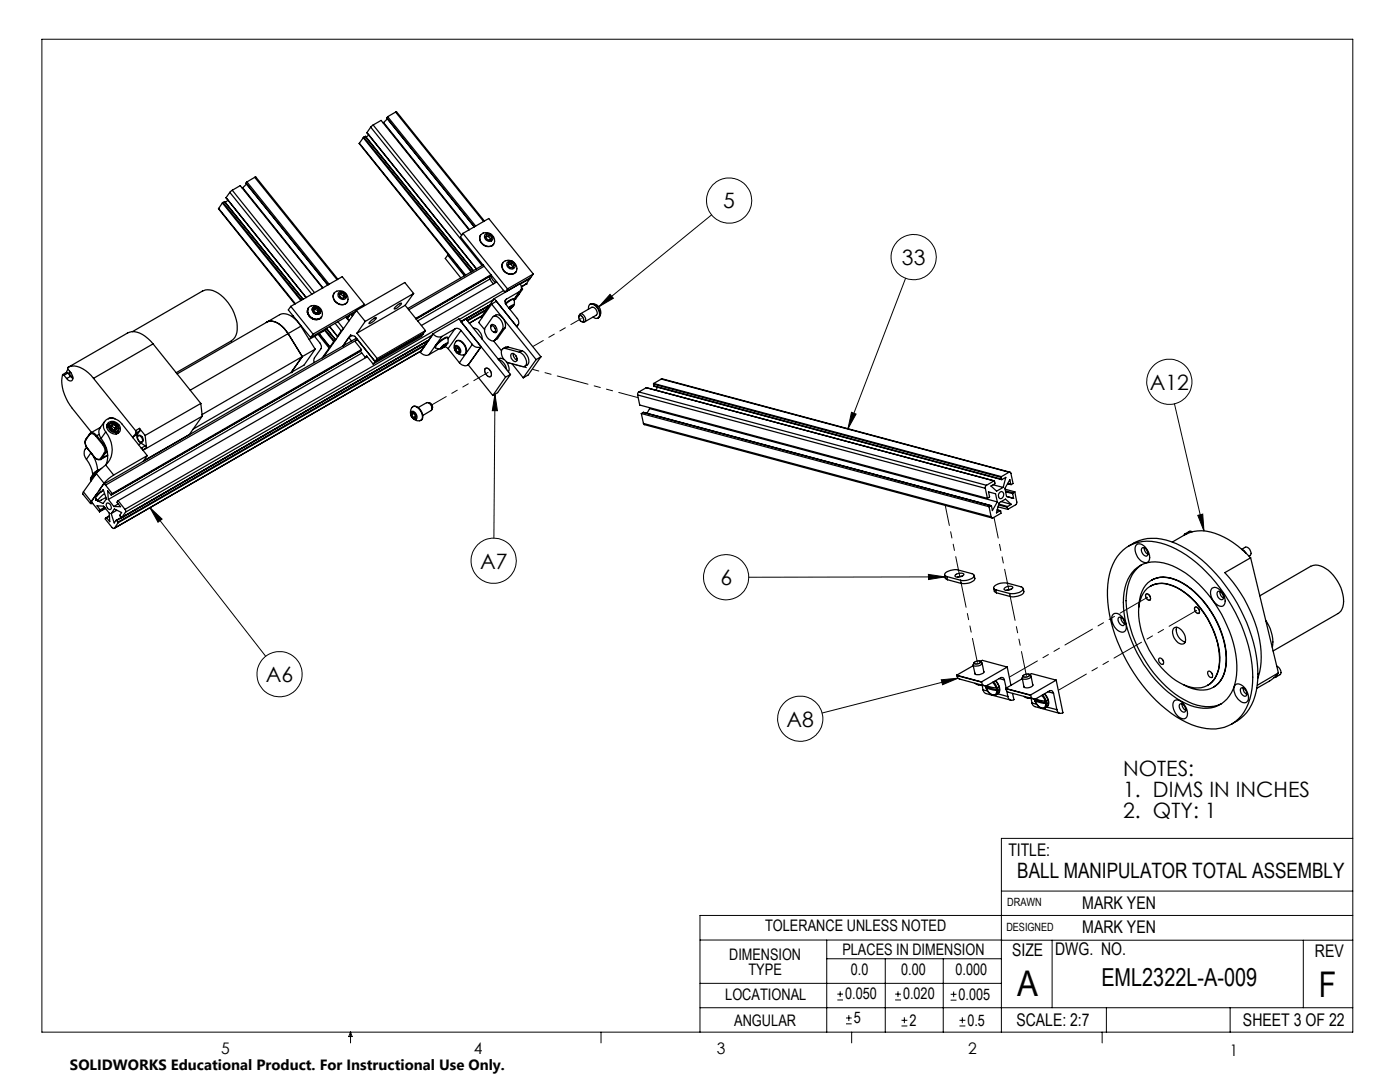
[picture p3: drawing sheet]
<svg xmlns="http://www.w3.org/2000/svg" width="279mm" height="216mm" viewBox="0 0 279 216" stroke-linecap="round" stroke-linejoin="round" font-family="sans-serif">
<g fill="none" stroke="#000" stroke-width=".2">
<path d="M8.4 7.8h261.6v198.2h-261.6zM121.7 58.7l.7 .8-2.9 1.7zM142 42.9l-22.5 18.3M180.7 55.5l-11.5 30M98.8 78.7l.5 3.3h-1.1zM98.8 78.7l-.2 28.7M169.9 82.3l1 .3-1.7 2.9zM234.4 80.6l5.9 25.3M29.9 101.3l2.4 2.3-.8 .6zM29.9 101.3l23.1 29.7M185.3 114.6l3.3 .5-3.3 .5zM188.6 115.1l-39.2 .1"/>
<path d="M239 102.8l1-.2 .3 3.3zM187.9 135.6l3.3-.3-3.1 1.3zM191.2 135.3l-27.1 7M199.8 177.8h70.2M270 167.3h-70.2v38.7M139.7 187.6h60.2M139.7 196.2h60.1M165 187.6v18.4M165 191.3h34.8M167.1 199.5h1.1M167.1 198.4h1.1M167.7 197.8v1.1"/>
<path d="M176.7 191.3v14.7M178.6 199.5h1.2M178.6 198.4h1.2M179.2 197.8v1.1M188.2 191.3v14.7M189.7 199.6h1.2M189.7 198.4h1.2M190.3 197.8v1.2M199.8 187.6h70.2M210 187.6v13.5M260.1 187.6v13.5M270 182.7h-130.3v23.3"/>
<path d="M70 206v2.1M70 206l.3 .8h-.7zM119.9 206v2.1M139.7 201.1h130.3M168.8 204.3h1.2M168.8 203.1h1.2M169.4 202.6v1.1M170 206v2.1M179.9 204.7h1.2M179.9 203.6h1.2M180.5 203v1.2M191.5 204.7h1.2"/>
<path d="M191.5 203.6h1.2M192.1 203v1.2M220 206v2.1M220.8 201.1v4.9M245.5 201.1v4.9"/>
<circle cx="145.5" cy="40" r="4.5"/>
<circle cx="182.3" cy="51.3" r="4.5"/>
<circle cx="233.4" cy="76.2" r="4.5"/>
<circle cx="98.5" cy="111.9" r="4.5"/>
<circle cx="144.9" cy="115.2" r="4.5"/>
<circle cx="55.8" cy="134.5" r="4.5"/>
<circle cx="159.7" cy="143.4" r="4.5"/>
</g>
<path d="M98.8 78.7l.5 3.3h-1.1zM121.7 58.7l.7 .8-2.9 1.7zM169.9 82.3l1 .3-1.7 2.9zM185.3 114.6l3.3 .5-3.3 .5zM239 102.8l1-.2 .3 3.3zM187.9 135.6l3.3-.3-3.1 1.3zM29.9 101.3l2.4 2.3-.8 .6z" fill="#000"/>
<g fill="none" stroke="#000" stroke-width=".25">
<path d="M45.1 39.4v.1M45.1 39.5l16 19.9M45.5 40l-.5 .4M45.9 38.4l-.8 1M45.9 38.4l16.3 20.3M46.4 38l-.5 .4M46.4 38l1.5-1 16.5 20.5M46.4 38l16.4 20.4M48.4 37.5l16.1 19.9M48.4 37.5h-.1M49.1 36.6h.1M49.1 36.6l16.3 20.3"/>
<path d="M49.1 36.5l16.3 20.4M49.2 36.7l-.8 .8M49.3 36.3l16.4 20.4M49.3 36.3l-.2 .2M50.8 35.4l.2-.1 16.4 20.4M50.8 35.4l-1.5 .9M50.8 35.4l16.5 20.4M71.7 28.6l21.1 26.4M71.7 28.6l21.2 26.3M72.5 27.5l-.8 1.1M72.5 27.5l21.5 26.8M72.6 27.4l-.1 .1"/>
<path d="M72.6 27.4l21.6 26.8M72.9 27.2l21.6 26.8M72.9 27.2l-.3 .2M72.9 27.2l21.5 26.8M73.2 26.5l21.9 27.2zM73.6 27l-.5 .4M74 25.4l-.8 1.1M74 25.4l22.2 27.6M74.5 24.9l-.5 .5M74.5 24.9l1.6-.9 17.5 21.9M74.5 24.9l17.6 22.1M76.6 24.4l17.1 21.4"/>
<path d="M76.6 24.4l-.2 .1M77.2 23.5v.1M77.2 23.5l17.5 21.8M77.3 23.7l-.7 .7M77.4 23.3l17.5 21.8M77.4 23.3l-.2 .2M79 22.4l.1-.1 17.6 21.8M79 22.4l-1.6 .9M79 22.4l17.5 21.8M43.6 41.6l15.2 19.1M43.6 41.6l15.3 19M44.4 40.5l-.8 1.1"/>
<path d="M44.4 40.5l15.6 19.5M44.5 40.4l-.1 .1M44.5 40.4l15.7 19.5M44.8 40.3l15.7 19.4M44.8 40.3l-.3 .1M66.7 58.5a1.62 1.62 0 0 0 .5 2 1.62 1.62 0 0 0 2.1-.2M66.7 58.4a1.62 1.62 0 0 1 2.1 0 1.62 1.62 0 0 1 .4 2 1.64 1.64 0 0 1-2-.1 1.64 1.64 0 0 1-.5-1.9zM67.6 58.3a.88 .88 0 0 1 1.3 .2 .88 .88 0 0 1-.2 1.2 .93 .93 0 0 1-1-.3 .93 .93 0 0 1-.1-1.1zM67.9 58.7l-.2 .1M67.9 58.7l.6 .3M68.2 58.4l-.5 .3 .1 .5 .6 .3 .5-.2-.1-.6M68.2 58.4l.6 .3"/>
<path d="M68.2 58.4l-.3 .3M68.5 59l.1 .4M68.8 58.7l-.3 .3M82.5 58.6l-9.6 5.5M82.5 58.6l-1.6 2.3M82.5 58.6l-1.7-2.2-9.7 5.5M89.4 50.9l3.3 4.1M89.4 50.9l-.5 .7 3.1 3.9M89.5 50.8l-.1 .1M92.4 46.6l-.5 .7 8.9 11M92.4 46.6l8.9 11M92.4 46.6l5.1-3 8.9 11.1"/>
<path d="M95.9 46.9a1.62 1.62 0 0 0 .6 2 1.62 1.62 0 0 0 2-.2M96 46.8a1.6 1.6 0 0 1 2.1 0 1.6 1.6 0 0 1 .4 2 1.63 1.63 0 0 1-2.1 0 1.63 1.63 0 0 1-.4-2zM96.4 52.8l-.2 .2M96.4 52.9l-15 8.7M96.6 53.1l-15 8.7M96.8 46.8a.9 .9 0 0 1 1.2 0 .9 .9 0 0 1 .1 1.3 .97 .97 0 0 1-1.1-.2 .97 .97 0 0 1-.2-1.1zM97 47.2h.5M97.5 47.2l.4 .5M97.7 46.9h-.6l-.2 .4 .4 .6h.6l.2-.5M97.7 46.9l.4 .5M97.7 46.9l-.2 .3M97.8 55.1v.1a1.68 1.68 0 0 0 .7 1.4"/>
<path d="M97.8 55.7l-14.4 8.3M97.9 47.7l-.1 .2M98 55l.4 .9 .5 .5M98 54.8l-15 8.7M98.1 54.9l-15.1 8.7M98.1 47.4l-.2 .3M98.5 59.8l-6.8 3.9M98.6 59.6l4.5 5.5a.93 .93 0 0 0 .1-1.6l-2.2-2.8a.72 .72 0 0 1 .1-1M98.6 59.6l-2.5 3.6 .1 .2M99.1 56.3l-15 8.6M100.4 52.4a1.61 1.61 0 0 0 .5 2 1.61 1.61 0 0 0 2.1-.2M100.4 52.3a1.62 1.62 0 0 1 2.1 0 1.62 1.62 0 0 1 .4 2 1.64 1.64 0 0 1-2 0 1.64 1.64 0 0 1-.5-2z"/>
<path d="M100.5 58l-75.6 43.6M101.1 59.7l-.3 .4M101.2 52.4a.89 .89 0 0 1 1.2 0 .89 .89 0 0 1 .1 1.2 .96 .96 0 0 1-1-.2 .96 .96 0 0 1-.3-1zM101.3 57.6l-.5 .7M101.4 52.7h.6M102 52.7l.3 .5M102.2 52.4h-.6l-.2 .5 .4 .5h.6l.2-.5M102.2 52.4l.4 .5M102.2 52.4l-.2 .3M102.3 53.2v.2M102.6 52.9l-.3 .3M103.3 58.9l.1 .1"/>
<path d="M103.4 59l-.5 .7-.3 .2M103.4 59l-.4 .2M103.5 58.8l-.3 .2M103.5 58.8l-.3 .1M103.7 58.2l-1.1 1.6-.1-.1a2.86 2.86 0 0 0-1.6 .9M103.7 58.2a1.02 1.02 0 0 0 .1-1.6l-5.2 3M103.7 58.2l-2.6 1.5M103.9 57.9l-1.3 1.9M104.1 57.4l.1 .2M104.2 57.6l.1 .1M104.2 57.6l-.1 .1M104.3 57.7l-.8 1.1"/>
<path d="M104.3 57.7l-.3 .2M105 56.7h.1M105 56.7l-.9 .5M105.8 55.6l-.8 1.1M105.8 55.6l-2 1.1M105.8 55.4v.2M106.4 54.7l-5.1 2.9M106.4 54.7l-.5 .7-5.1 2.9M12.5 74.8a8.3 8.3 0 0 0 1.9 6.7l3.9 4.8M12.5 74.8l.3 .1M12.8 74.9l.5 .6M13.3 74.3l.2 .1"/>
<path d="M13.3 74.3l-.8 .5M13.5 73.6l-.2 .7M13.5 74.4l.6 .7M13.5 74.4l-.7 .5M13.9 74v.7l.6 .5M14.1 75.1l.4 .4M14.1 75.1l-.8 .4M18.7 75.5a5.3 5.3 0 0 0-4.3-2.4l-.9 .2 .1 .4 .7 1a.76 .76 0 0 1 .3 .7 .76 .76 0 0 1-.6 .6l-.7-.5M18.7 75.5l8.4 10.4M26.4 66.2l14-8.1a3.4 3.4 0 0 1 3.7 .8 8.6 8.6 0 0 1 3.2 7.5 2.56 2.56 0 0 1-1.1 1.6l-11 6.4M30.6 68.6a5.5 5.5 0 0 0-4.3-2.4l-.9 .3-11.8 6.8M30.6 68.6l-11.9 6.9"/>
<path d="M30.6 68.6l9.5 11.9M53.1 64.3a2.58 2.58 0 0 1 3.2 .8l1.2 1.5M53.3 64.3a2.99 2.99 0 0 1 3.4 1.2l.8 1.1M53.3 64.3l2.5-1.5a3 3 0 0 1 3.5 1.2l.7 1.1M53.3 64.3l-18 10.3M57.5 66.6l2.8 4.6M57.5 66.6l-19.5 11.3M58 61.1l4.5 5.6M58 61.1l-.5 .7 4.5 5.5M58.1 74.3h.1M58.1 74.3l-19.5 11.3M58.5 63l-.3 .1"/>
<path d="M60 65.1l-2.5 1.5M60 65.1l2.9 4.6M60.3 71.2l-20 11.5M60.3 71.2l-2.2 3.1M61.5 61.5a1.61 1.61 0 0 0 .6 1.9 1.61 1.61 0 0 0 2-.1M61.5 61.5h.1a1.64 1.64 0 0 0 .5 1.9 1.64 1.64 0 0 0 2.1-.1h-.1M61.6 61.3a1.62 1.62 0 0 1 2.1 0 1.62 1.62 0 0 1 .4 2.1 1.64 1.64 0 0 1-2-.1 1.64 1.64 0 0 1-.5-2zM62.4 61.4a.89 .89 0 0 1 1.2 0 .89 .89 0 0 1 .1 1.2 .95 .95 0 0 1-1.1-.1 .95 .95 0 0 1-.2-1.1zM62.5 66.7l-.5 .6M62.5 61.3a.92 .92 0 0 1 1.2 .1 .92 .92 0 0 1 .1 1.1 .92 .92 0 0 1-1.1 0 .92 .92 0 0 1-.2-1.2zM62.6 61.6l.1 .6M62.7 62.2l.6 .3"/>
<path d="M62.8 67.1l1 1.3a1.06 1.06 0 0 1 .3 1.2l-1.4 1.9v.9M62.8 61.7l-.2 .1M62.8 61.7l.6 .3M62.9 69.7l-2.6 1.5M62.9 69.7l-2.2 3.1-2.6 1.5M63 61.4l.6 .3M63 61.4l-.4 .2M63 61.4l-.2 .3M63.4 62l.1 .4M63.5 66.7l2.2 2.8M63.6 61.7l.1 .5M63.6 61.7l-.2 .3"/>
<path d="M63.6 66.6l2.2 2.7M63.7 66.6l2.2 2.6M63.7 62.2l-.4 .3M64.8 65.9l1.8 2.3M64.9 65.8l1.8 2.3M64.9 65.7l-.3 .4-2.9 1.6M65.1 65.5l1.9 2.3M65.2 65.5l1.8 2.3M65.7 69.5l-1.4 1.9M65.8 65.2l1.5 1.9M65.9 69.2l-.2 .3M66.6 68.2l-.7 1"/>
<path d="M66.7 68.1l-.1 .1M66.9 67.9l-.2 .2M66.9 64.5l1.2 1.5M67.5 64.2l1 1.4M67.6 67l-.3 .1M68.1 66l-.8 1.1M68.5 65.7l-.4 .3M69 63.3l.6 .7M69.4 63.5l.3 .5M69.6 67.3l-1.2 1.7 1.6-2.1 .8 .2 4.1 5M69.6 67.3l.6 .8M69.8 62.9l-.5 .7"/>
<path d="M69.8 62.8l-.3 .5-.4 .1M70.1 62.7l.2 .3M70.1 62.7l.3 .3M70.3 67l-.7 .3M70.3 62.5l.3 .3M70.9 62.2l-8.9 5.1M71 67.9l-49.9 28.9M71.1 67.5l-50.4 29.1M71.1 61.9l-6.5 9.4M71.1 61.9l1.8 2.2M71.2 66.5l4.1 5M71.2 67.6l-.3 .6 1.2 1.5"/>
<path d="M72 70l-49.8 28.7M72.1 69.7l-.2 .4 1 1.2M72.1 69.7l-49.7 28.8M72.2 70.4l-50.6 29.3M72.7 60.7l-10.2 6M72.7 60.7l-.3 .5M72.7 60.7l-4.4-5.5-10.3 5.9M72.9 64.1l-1.7 2.4M72.9 71.3l.3-.3 1.3 1.6M73.3 71.2l-.4 .1M73.3 71.2l-49.7 28.7M74 64l.7-.5 .4-.1a2.07 2.07 0 0 1-1.5 1.1z"/>
<path d="M74.9 72.1l-.4 .5M75.3 71.5l-.4 .6M78.8 61.3l.7-.6 .6-.2a1.82 1.82 0 0 1-1.4 1.1zM80.9 60.9l-9.7 5.6M80.9 60.9l4 5.1M83.9 70.3a1.5 1.5 0 0 0 1.7 .5M84 70l-61.2 35.4M84.5 66.6l-9.6 5.5M84.5 66.6l-.4 .5-9.6 5.5M84.8 69l-61.2 35.3M84.9 66l-9.6 5.5M84.9 66l-.4 .6"/>
<path d="M85 68.7l-61.5 35.5M85.5 67.9l-62.2 36M86.3 66.9l-61.3 35.3M86.4 66.6h.1M86.4 66.6l5.2-3 4.4 5.6M86.4 66.6l-2.5 3.7M86.5 66.6a1.45 1.45 0 0 0 1.7 .5M86.5 66.6l-2.6 3.7M87.6 69.6l-2 1.2M88.1 69.2l.5-.4 .7-.4a1.87 1.87 0 0 1-1.4 1.1zM88.2 67.1l-2.6 3.7M88.5 69l.2 .2"/>
<path d="M88.7 69.2l.7 .4M89 68.7l.1 .1M89.1 68.8v-.2l-.5 .3-.4 .4v.1l.5-.2M89.1 68.8l-.4 .4M89.4 67.4l-.1 1.1M89.4 67.4a3.7 3.7 0 0 0-2.5 2l.5 .2h.6M89.4 67.4l-.1-.1a3.7 3.7 0 0 0-2.5 2l.1 .1M89.4 69.6l2.3 2.8M90.8 69a.97 .97 0 0 1 1 .5 .97 .97 0 0 1-.1 1.1 1.16 1.16 0 0 1-.9-1.6zM90.8 65.6a.97 .97 0 0 1 1.2 .3M90.8 65.6l-2.6 1.5M90.8 65.6l-1.4 2"/>
<path d="M90.9 69.7v-.5h.4l.4 .5v.6l-.4-.1M90.9 69.7l.4 .5M91 68.1a1.25 1.25 0 0 1 1.7 .9l.2 .4a.92 .92 0 0 1 .1 1 .92 .92 0 0 1-1 .4 1.71 1.71 0 0 1-1-2.7zM91.1 68h.1a1.88 1.88 0 0 1 1.9 2.4l-.4 .4M91.3 69.5l.4 .5M91.3 69.5l-.4 .2M91.4 69.3l-.1 .2M91.7 72.4a1.5 1.5 0 0 0 1.7 .4M91.7 70l-.4 .2M92 65.9l2.3 2.8M92 65.9l-2.6 3.7M93.4 72.8l5 6.1"/>
<path d="M94.3 68.7a1.38 1.38 0 0 0 1.7 .5M94.3 68.7l-2.6 3.7M94.5 65.5a2.17 2.17 0 0 1 1.7 2.2M96 69.2l-2.6 3.6M96.2 63l-2.5 1.5 2.5-1.5M96.8 73.6a1.02 1.02 0 0 1 1.1 .3 1.02 1.02 0 0 1 .1 1.1 .41 .41 0 0 1-.7 .1l-.5-.8zM97 61.9l-3.7 2.1M97.2 61.7l-4 2.2M97.7 60.9l-5.7 3.3M97.8 74l.1 .1M97.9 65.3l.1-.4a.65 .65 0 0 1 .6-.1 .65 .65 0 0 1 .5 .6l.1 .3a.53 .53 0 0 1-.3 .7l-.4-.1M98 65.1a.73 .73 0 0 1 .8 .4 .73 .73 0 0 1-.1 .8l-.4-.2-.3-.4z"/>
<path d="M98.1 60.7l1-.6 8.8 11.1M98.1 60.7l8.9 11.1M98.1 60.7l-2.6 3.6 1.2 1.5M98.2 64.7l-.3 .5M98.5 63.1a1.3 1.3 0 0 1 2.1 .7l.3 .8-.1 .9M98.5 68l1.6 2M98.6 66.3h.5M99.3 67.5l-.7 .4M99.3 67.5l-.5 .3M99.5 71.8a2.2 2.2 0 0 1 1.6 2M99.8 71.5a2.06 2.06 0 0 1 1.7 2.7M99.8 71.5l-.4 .1"/>
<path d="M99.8 71.5l-.3 .2M100.3 65.8a2.07 2.07 0 0 0-1.6-2.7l-.4 .2-1.4 2a2.12 2.12 0 0 0 1.5 2.8l.4-.3M100.3 65.8l-1.5 2M100.8 65.5l-.5 .3M100.8 65.5l-1.5 2M100.9 69.5a.76 .76 0 0 0-.8 .3 .76 .76 0 0 0 0 .9l.5 1M100.9 69.5l2.7 .8M100.9 75.2l-2.5 3.7M100.9 60.6l1.3-.8a.45 .45 0 0 1 .5 .2 .45 .45 0 0 1 0 .5l-.1 .4M101.4 69.3h-.5l-.5 .3M101.4 69.3l-.5 .2M101.4 69.3l2.7 .7"/>
<path d="M101.5 61.4l1.1-.6-.3 .4-.6 .5M101.7 61.3l.2 .2M101.9 61.5l-.2 .1M101.9 74.7l-1 .5M101.9 74.7l-8.9-11.1-1 .6 8.9 11M101.9 74.7l-2.6 3.7-.9 .5M102.1 70.6a1.02 1.02 0 0 1 .9 1.5 1.05 1.05 0 0 1-.9-1.5zM102.2 61l.1 .1M102.2 72.6l2.2 2.8M102.3 61.1l-.4 .4M102.3 61.1v-.1l-.7 .5M102.4 70.5l.1 .7 .7 .7"/>
<path d="M102.9 71l.2 .2M103.4 64.8l-.2 .4M103.6 70.3a2.2 2.2 0 0 1 1.3 2.6l-.4 .3-.3-.1-3.1-.9M104.1 70a2.2 2.2 0 0 1 1.3 2.6l-.7 .5M104.1 70l-.5 .3M107 71.8l-2.6 3.6M107.9 71.2l-.9 .6M107.9 71.2l-2.5 3.6-1 .6M115.5 63.1l.3-.4a1.05 1.05 0 0 1 .9 1.5h-.5M115.6 63a.74 .74 0 0 1 .7 .4 .74 .74 0 0 1-.1 .8 .85 .85 0 0 1-.6-1.2zM115.8 62.7l2.3-1.4a1.04 1.04 0 0 1 .9 1.6l-2.3 1.3M117.4 61.7a.78 .78 0 0 1 .4-1 .78 .78 0 0 1 1.1 .3 1.78 1.78 0 0 1 .4 2.5 .82 .82 0 0 1-.9-.2"/>
<path d="M117.8 60.7a1.45 1.45 0 0 1 1.8 1.3 1.01 1.01 0 0 1-.3 1.5M118.1 60.6a1.69 1.69 0 0 1 1.6 .9 1.69 1.69 0 0 1-.1 1.8M127.2 78.8l69.4 18.6M127.2 78.8l.5 2 69.4 18.6M127.5 78.2l-.2 .3-.1 .3M127.5 78.2l69.4 18.6M129 77.4h.1M129 77.4l69.4 18.6M129 77.4l-1.5 .8M130.4 76.7l69.4 18.5M130.4 76.7l.1 .3M130.5 76.5l-.1 .2"/>
<path d="M130.5 76.5l69.3 18.6M130.5 77l69.4 18.7M130.5 77l69.4 18.6M131.2 77.3l-.2 .6M132 75.6l69.6 18.6M132 75.6l69.4 18.6M132 75.6l-1.5 .9M16.7 98.1l-.2 .5 1.6 1.9M16.7 98.1l1.5 2M17.1 87.7l-.1 .6 .5 1.2M17.1 87.8a1.65 1.65 0 0 0 .4 1.7M17.1 87.7v.1"/>
<path d="M17.3 91.7a6.4 6.4 0 0 1 1.2 3M17.3 89.2l-.3 .4a1.75 1.75 0 0 0 .3 2.1M17.5 89.5l1.3 1.7M17.5 89.5l1.3 1.6M17.5 89.5h.1M17.9 86.7a.81 .81 0 0 1 1.3 .4M17.9 86.6h.1M17.9 86.6v.1M17.9 86.6l-.8 1.1M17.9 86.7l-.8 1.1M18.1 95.7v.2M18.1 86.4l-.2 .2"/>
<path d="M18.1 86.4h.6l.6 .5M18.1 95.9l.1 .1M18.1 90.4l-.8 1.3M18.3 90.6l.3 .4a6.3 6.3 0 0 1 .9 2.9M18.5 94.7l-.4 .9M18.6 94.6l-.1 .1M18.8 91.2l.1 .1a1.01 1.01 0 0 0 1.1 .4M18.8 91.1a.81 .81 0 0 0 1.3 .4M18.8 91.1v.1M18.9 94.3l-.4 .4M19.2 98.7l-.9 1.3 .2 .4M19.2 87.1l1.3 1.6"/>
<path d="M19.2 98.7l.1 .3M19.2 94.5l-.9 .9-.2 .5M19.2 94.5l1.6 1.9M19.2 94.5l-2.5 3.6M19.3 99.6l-.2 .2M19.3 86.9l-.1 .2M19.3 86.9l1.3 1.7M19.3 99.7l-.2 .1M19.7 94a3.6 3.6 0 0 0-1.6 1.6M19.8 86.7l-.5 .2M20.1 93.6l-.8 .3-.4 .4M20.1 91.5h.1"/>
<path d="M20.1 91.7h.1M20.1 85.3l-2 1.1M20.1 98.2h.1M20.1 98.2l-.9 .5M20.2 87.5a5.2 5.2 0 0 1 1 5.2M20.2 91.5l-.1 .2M20.4 98l.2-.3 .6 1.9-.6 .9-1.5-.7M20.5 88.7a1.53 1.53 0 0 1 .3 1.7M20.6 88.6a1.69 1.69 0 0 1 .4 1.8M20.6 88.6l-.1 .1M20.6 97.8a3 3 0 0 0-1.5 1.6l.4 .6M20.8 96.4l-2.6 3.7"/>
<path d="M20.8 90.4h.2M20.8 90.4l-.7 1.1M20.8 88.5l-.2 .1M20.8 98.5a2.41 2.41 0 0 0-1.2 1.5l1.5-.7M20.9 84.1l-.9 1.3a1.8 1.8 0 0 0 .2 2.1M21 90.4l-.8 1.1M21.1 96.8l-.2-.2-.3 .1-.8 1.1 .3 .4M21.1 96.8l1.3 1.7M21.1 92.8l-1.9 1.7M21.1 86.2a4.8 4.8 0 0 1 0 6.6M21.1 86.2a1.63 1.63 0 0 1-.1-2.2 1.63 1.63 0 0 1 2.2-.3l1.1 .9 5.1 6.3M21.1 92.8l1.6 2"/>
<path d="M21.1 86.2l-.9 1.3M21.4 90.2l-.4 .2M21.5 84.5a1.47 1.47 0 0 1 1.9-.1 1.47 1.47 0 0 1 .3 1.9 1.53 1.53 0 0 1-1.8-.1 1.53 1.53 0 0 1-.4-1.7zM21.5 90.9l-1.4 .8M21.5 90.8l-1.3 .7M21.6 83.6l.6-.3 .7 .3M21.6 99.7l1.1 1.4M21.8 84.6l-.5 .2M21.8 84.7l-.5 .6M21.9 84.5a1.14 1.14 0 0 1 1.4 .2 1.14 1.14 0 0 1 .1 1.5 1.17 1.17 0 0 1-1.4-.3 1.17 1.17 0 0 1-.1-1.4zM21.9 84.6a1 1 0 0 1 1.4 0 1 1 0 0 1 .1 1.3 1.03 1.03 0 0 1-1.2-.1 1.03 1.03 0 0 1-.3-1.2zM22.2 84.9l.1 .6"/>
<path d="M22.2 98.7l-.7-.8 .1 1.8M22.3 85.5l.6 .3M22.3 85.1l-.1 .1M22.3 85.1l.6 .3M22.4 98.5l-.2 .2M22.6 84.7l.6 .3M22.6 84.7l-.4 .2M22.6 84.7l-.3 .4M22.7 94.8l-1.1 .8-.8 .8M22.9 85.4l.1 .4M23.2 85l.1 .5M23.2 85l-.3 .4"/>
<path d="M23.3 85.5l-.4 .3M23.6 99.9l-.2 .3 .7 .9h-1.4M23.6 99.9l1.3 1.7M23.6 86l-.4 .6M23.6 85.9v.5M26.6 87.1v.3M27.1 85.9l.1 .5M27.2 86.4l-.6 .7M27.4 86.7a1.53 1.53 0 0 0 .8 1.7M27.4 86.7l-.8 .4M27.5 87a.73 .73 0 0 1 .8 .4 .73 .73 0 0 1 0 .8l-.6-.3-.3-.5zM27.6 86.9a.76 .76 0 0 1 .8 .4 .76 .76 0 0 1-.1 .9"/>
<path d="M27.8 85.5l.1 .4M27.8 85.5l1.2 1.4M27.8 85.5l-.7 .4M27.9 85.9l-.5 .8M27.9 85.9l-.7 .5M28.1 89.3l.1 .1M28.2 88.4l.8 .6M28.2 88.4l-.6 .3M29 86.9l.2 2.5M29 89l.2 .4M29 89l-.8 .4M29.2 89.4l-.7 .3-.3-.3"/>
<path d="M29.4 90.9l-.8 1.1M29.4 90.9l-6.7 3.9M40.1 80.5l-11.1 6.4M40.1 80.5l.3 2.5M40.4 83l-11.9 6.9M40.4 83l-2.6 3.7-9.2 5.3M82.1 82.1a1.02 1.02 0 0 1 .9 1.5 1.05 1.05 0 0 1-.9-1.5zM82.2 82.8l.1-.5 .4 .1 .3 .6-.1 .4-.4-.1M82.2 82.8l.3 .5M82.4 81.1a1.75 1.75 0 0 1 2 2 .99 .99 0 0 1-.7 .9 .99 .99 0 0 1-1.1-.4 1.52 1.52 0 0 1 0-2.5 2.14 2.14 0 0 1 1.6 2.6l-.2 .2M82.6 82.5l.3 .5M82.6 82.5l-.4 .3"/>
<path d="M82.6 82.4v.1M82.9 83l.1 .1M82.9 83l-.4 .3M83.5 81.3l1.6-.9a1.05 1.05 0 0 1 .9 1.5l-1.6 1M85.3 80.3a.94 .94 0 0 1 .9 1.4M128 82.5l69.4 18.6M128 82.5l.4 2M128.4 82.3l69.4 18.6M128.4 82.3l-.4 .2M128.4 84.5l.2 .2 69.4 18.7M128.4 84.5l69.4 18.6M129.6 81.4v.1"/>
<path d="M129.6 81.5l-.5 1M129.6 81.5l69.4 18.7M196.6 97.4l.5 2M196.9 96.8l-.3 .4v.2M196.9 96.8l1.5-.8 .1 .5-.7 .5 1.1 1 1.3-.7M197.1 99.4l.4-.2-.2-1.1 1.4 .4 .3 1.7M198.2 96.7l2 .6M199.5 98.3l.2-.2a.67 .67 0 0 1 .7 .6 .67 .67 0 0 1-.5 .7l-.2 .1a.72 .72 0 0 1-.2-1.2zM199.8 95.2l.1 .4M199.8 95.1v.1M199.9 95.6l.8-.4-.5 2.1M200.6 97.6l1.9 .5"/>
<path d="M200.7 98l1.5 .4M200.7 98.1l1.4 .4M201.1 96.5l.7 .2M201.1 96.5l.6 .1M201.4 94.2h.2l.2 .2 .4 2.1-.5 .1M201.4 94.2l-1.6 .9M201.7 96.6l-.2-.9-.9 1.7 .3 1.7 1.4 .3-.2-.9M202.2 98.4l-.1 .1M202.5 98.1l.5 2.1-.2 .4-1.7 1M202.5 98.1l-.3 .3M18.2 100.1l-.1 .4 .4-.1M18.5 100.4l1.4 1.7"/>
<path d="M20 101.7v.2M20 101.7l-.6-.8 1.3 .1 1.1 1.4 .1 1.7-.6-.8M20 101.9l-.1 .2M20.9 101.2l-.9 .5M21 101.4l-1 .5M21.1 101.5l-1.2 .6M21.3 103.3l-.3 .2 1.5 1.9h.3l.8-1.1M21.3 100.5a.73 .73 0 0 1 .8 .3 .73 .73 0 0 1-.1 .9 .89 .89 0 0 1-.7-1.2zM21.8 102.9l-.6 .4M21.8 103l-.5 .3M22.2 102.5l.6-.9 1.5 .7-.4 .5 .3 .5M22.2 102.5l.6 1.9 .4-.6"/>
<path d="M23.2 103.8l.1 .1M23.3 103.9l.2 .3M23.3 101.8l-1.1 .7M23.5 104.2l.1 .1M23.6 100.5l-.9 .6M24.2 103.3l-1 .5M24.9 101.6l.1 .6M25 102.2l-.7 1.1h-.1M188.5 114.7l.1 .6 .5 .4M188.9 115l-.3-.2a.71 .71 0 0 1 .7-.9l1.6-.2 3.1 .8 .4 .2a.54 .54 0 0 1-.4 .7l-1.2 .4h-1.1M188.9 115l2.8 .8M188.9 115l.2 .7"/>
<path d="M189.1 115.7l2.7 .7M190.7 114.7a1.26 1.26 0 0 1 1.7 0 1.57 1.57 0 0 1-1.8 .3zM191.7 115.8l.1 .6M192 115l-.9 .2M194.4 114.8l.2 .6a2.38 2.38 0 0 1-2.8 1M197.4 101.1l.4 2M197.8 100.9l-.4 .2M198.3 117.3l.2 .7 .4 .3M198.7 117.7l-.4-.3a1.1 1.1 0 0 1 1.2-1l1.5-.1 2.8 .8 .4 .2a1.05 1.05 0 0 1-1.2 1l-1.5 .1M198.7 117.7l2.8 .7M198.7 117.7l.2 .6M198.9 118.3l2.7 .7"/>
<path d="M199 101.7l.6 .2M199 100.2l-1 1.7-.2-1M199.2 101.1l1.9 .5M199.3 100.8l1.7 .4M199.3 100.6l1.8 .5M199.6 101.9l.2 .5-1.6 1-.4-.3M199.8 100.1l2 .5M200.4 117.4a1.22 1.22 0 0 1 1.7-.1 1.43 1.43 0 0 1-1.7 .3zM201 101.2l.1 .4M201.1 101.1l-.1 .1M201.5 118.4l.1 .6M201.8 117.6l-1 .2"/>
<path d="M201.8 100.6l-.7 .5M201.8 100.6l-1.1-1-1.3 .7-.5 2 .7-.4M204.2 117.4l.1 .7a2.52 2.52 0 0 1-2.7 .9M223.6 110.3a7.8 7.8 0 0 1 8.1-1.9 23.4 23.4 0 0 1 11.8 8.9 30.7 30.7 0 0 1 6.5 19 9.7 9.7 0 0 1-4.1 8.2 9.6 9.6 0 0 1-9.1-.4 29.8 29.8 0 0 1-13.2-14.8 23.7 23.7 0 0 1-2.2-14.8 9.6 9.6 0 0 1 2.2-4.2zM225.2 109a8.6 8.6 0 0 1 8.6-.9 25.1 25.1 0 0 1 11.6 9.8 29.8 29.8 0 0 1 5.6 17.8 9.7 9.7 0 0 1-4.2 8.2l-1 .6M226.4 113.7a6.6 6.6 0 0 1 7.6-.8 22.2 22.2 0 0 1 10.3 10.7 18.8 18.8 0 0 1 2.1 13 6.1 6.1 0 0 1-8 4.4 19.9 19.9 0 0 1-10.8-9.5 21.2 21.2 0 0 1-3.3-13.3 7.8 7.8 0 0 1 2.1-4.5zM226.8 108.7a1.3 1.3 0 0 1 1.8 .5 2.33 2.33 0 0 1 .5 2.9 1.8 1.8 0 0 1-2.3-1.3l-.2-.9a1.28 1.28 0 0 1 .2-1.2zM227.8 112.7a7.4 7.4 0 0 0-3 6.2 24.6 24.6 0 0 0 9.7 19.6 10.7 10.7 0 0 0 7.7 2.4l1.6-.5M227.9 109.4a.7 .7 0 0 1 1.1 .6l.1 .2a.46 .46 0 0 1 0 .5 .46 .46 0 0 1-.5 .2l-.4-.2-.3-.6zM228.4 109.3l.2 .8 .5 .5M228.7 118.6a.72 .72 0 0 1 .8 .3 .72 .72 0 0 1-.1 .9l-.3-.1-.4-.4zM229 117.4a4.8 4.8 0 0 1 5-.5 16.2 16.2 0 0 1 8.4 9.5 12 12 0 0 1 .5 7.9 4.3 4.3 0 0 1-6 2.6 16 16 0 0 1-8.5-9.1 11.9 11.9 0 0 1-.6-8.8z"/>
<path d="M229.4 118.8l.2 .3M229.6 116.9a5.2 5.2 0 0 1 5.2 .3 17.4 17.4 0 0 1 8.6 14.8 5.4 5.4 0 0 1-2.4 4.7M229.8 115.8a5.3 5.3 0 0 1 5.5 .1 18.9 18.9 0 0 1 9.5 16.3 5.7 5.7 0 0 1-2.6 4.9M236.8 106.5l-2.8 1.7M236.8 106.5a8 8 0 0 1 7.5 .7l1.8 1.1 1.8 1.4M236.8 106.5a.35 .35 0 0 0-.5 .3M237.9 106.1l-.5-.1-.9 .5M241.9 117.4a1.8 1.8 0 0 1 2.3 1.3l.3 .9a1 1 0 0 1-.4 1.3 1 1 0 0 1-1.4-.4 2.53 2.53 0 0 1-.8-3.1zM243.1 118a1.13 1.13 0 0 1 1 1.6 1.03 1.03 0 0 1-1-.5 1.03 1.03 0 0 1 0-1.1zM243.4 118l.2 .8 .6 .5M247.8 109.6l.7-.4a1.13 1.13 0 0 1 1 1.6l-.2 .2M247.9 109.7l.7 .6"/>
<path d="M247.9 109.7l.4 .2 .3 .4M248.6 110.3l1 1M249.6 111.3l-5.2 3a26.7 26.7 0 0 1 7.3 16.8 12.8 12.8 0 0 1-.7 4.2M249.6 111.3l5.5 23M251.4 118.9l10.2-5.9a3.2 3.2 0 0 1 3.5 .8 7.9 7.9 0 0 1 2.9 7.3 2.01 2.01 0 0 1-.9 1.3l-13 7.5M190.9 134.8l.5 .7 5.1 1.3M190.9 134.8l5 1.3M190.9 134.7v.1M190.9 134.7l5 1.4M194.2 132.7l.4 1.8M194.2 132.8l-3.3 1.9M194.4 132.3l-.2 .4a1.31 1.31 0 0 0 1.8-.4l-.3-.3 .3-.2 5 1.3"/>
<path d="M194.4 132.2l.7-.3 .6 .1a.81 .81 0 0 1-1.4 .3zM194.6 136.3l.5 .3 .7 .1M195.9 136.1h.1M196 132.3l.4 1.8M196 136.7l.2 1M196.2 137.7l.3 .5 .3 .2 4.9 1.3M196.2 137.7l.9 .2M196.3 133.9l.1 .1a1.22 1.22 0 0 1-1.5 .6l-.3-.1v-.2M196.7 137.1a1.97 1.97 0 0 0 1.8 1.6l.3-.1M196.7 136.9l.1 .2M196.8 137.1h.1M196.8 137.2l.6 .3 1.5 .3"/>
<path d="M196.8 137.1v.1M196.8 137.2l.3 .7 .6 .5a.73 .73 0 0 0 .9 .2 .73 .73 0 0 0 .3-.8M196.8 137.1l2.3 .6M196.9 136.8l1.9 .5M198.1 136.1l.7 1.2M198.3 136.1l.7 1.1M198.6 135.9a2.13 2.13 0 0 1 .6 2.5h-.1M198.7 135.8a1.79 1.79 0 0 1 .4 2.6M199 137.2l-.2 .1M199 137.2l.1 .5M199 137.2h.1M199.1 137.7h.1"/>
<path d="M199.1 137.7l-.2 .1M199.1 137.7l-.1 .7-.2 .2M199.1 138.4l-.3 .2M199.1 138.4l2.1 .6M199.4 135.4l1 .3M200.4 135.7a.5 .5 0 0 0-.7-.4l-2.6 1.4a.76 .76 0 0 1-1.2-.6M200.4 135.7l.4 1.6M200.7 137.4l.2 .4 .4 .3 5 1.4M200.7 137.4l5 1.3M200.7 137.4h.1M200.9 137.9l.3 1.1M201 133.1l-5.1 3"/>
<path d="M201 133.1l.8 3.6M202.1 138.4l.3 1.2a.74 .74 0 0 1-.8 .1 .74 .74 0 0 1-.4-.7M204 135.3l.4 1.8M204 135.4l-3.3 2M204.2 134.9l-.2 .4a1.27 1.27 0 0 0 1.8-.3l-.3-.4 .3-.2 5 1.3M204.2 134.8l.6-.3h.5l.2 .2a.97 .97 0 0 1-1.4 .2zM204.3 139a1.6 1.6 0 0 0 1.3 .3M205.7 138.7h.1M205.8 135l.3 1.7M205.8 139.3l.2 1M206.1 136.6a1.26 1.26 0 0 1-1.7 .5l-.1-.2M206.5 139.7a2.06 2.06 0 0 0 1.8 1.7l.3-.1"/>
<path d="M206.5 139.5l.1 .2M206.6 139.8l.9 .4 1.2 .2M206.6 139.8a1.55 1.55 0 0 0 1.9 1.4l.2-.8M206.6 139.7v.1M206.6 139.7l2.3 .6M206.7 139.5l1.9 .4M207.9 138.8l.7 1.1M208 138.7l.8 1.1M208.4 138.5a1.9 1.9 0 0 1 .5 2.6M208.5 138.4a1.83 1.83 0 0 1 .4 2.7M208.8 139.8l-.2 .1M208.8 139.8l.1 .5"/>
<path d="M208.8 139.8h.1M209.2 138l1.1 .3M210.3 138.3a.53 .53 0 0 0-.9-.4l-2.6 1.5a.76 .76 0 0 1-1.1-.7M210.3 138.3l.6 3.3M210.8 135.7l1.3 6.5a.74 .74 0 0 1-.8 .1 .74 .74 0 0 1-.4-.7M210.8 135.7l-5.1 3M222.2 122.6a1.3 1.3 0 0 1 1.7 .5 2.33 2.33 0 0 1 .6 2.9 1.8 1.8 0 0 1-2.3-1.4l-.3-.8a1.31 1.31 0 0 1 .3-1.2zM223.2 123.3a.93 .93 0 0 1 1.2 1.1l-.1 .3a1.04 1.04 0 0 1-1.1-1.4zM223.7 123.2l.2 .8 .5 .5M227.3 121.1a5.9 5.9 0 0 1 2.9-5.5 6.9 6.9 0 0 1 6.6 1.3 19 19 0 0 1 7.9 15.3 5.6 5.6 0 0 1-3.2 5.2 6.7 6.7 0 0 1-5.2-.7M231.3 131.4a.72 .72 0 0 1 .8 .3 .72 .72 0 0 1-.1 .9l-.3-.1-.4-.4zM232 131.6l.2 .3"/>
<path d="M234.2 125.4a1.04 1.04 0 0 1 1.6 .4 2.06 2.06 0 0 1 .5 2.6 1.86 1.86 0 0 1-2.2-1.6 1.53 1.53 0 0 1 .1-1.4zM234.4 139.8a1.83 1.83 0 0 1 2.3 1.3l.3 .9a1.02 1.02 0 0 1-.4 1.3 1.02 1.02 0 0 1-1.4-.3 2.86 2.86 0 0 1-1-2.9zM234.8 125.2a2.48 2.48 0 0 0 1.7 2.9M238.4 121.2a.73 .73 0 0 1 .9 .3 .73 .73 0 0 1-.1 .9l-.6-.3-.2-.5zM239.1 121.4l.2 .3M241.1 134a.75 .75 0 0 1 .8 .3 .75 .75 0 0 1-.1 .9 .93 .93 0 0 1-.7-1.2zM241.8 134.2l.1 .3M246.6 136.6a1.8 1.8 0 0 1 2.2 1.4l.3 .8a1.01 1.01 0 0 1-.3 1.3 1.01 1.01 0 0 1-1.4-.3 2.82 2.82 0 0 1-1-3zM247.6 137.4a.98 .98 0 0 1 1 .2 .98 .98 0 0 1 .2 1.1 .61 .61 0 0 1-.6 .2 .61 .61 0 0 1-.5-.5l-.2-.6zM248.1 137.3l.2 .8 .5 .5M248.8 138.5h.1M252.6 123.8a7.6 7.6 0 0 1 1.3 5.4"/>
<path d="M254.3 135.2l-.9 .7-2.6 1.4M254.8 134.8l-.5 .4M254.8 134.8l-.2 .3-.3 .1M254.8 132.9a1.2 1.2 0 0 1 .6 1.7l-.8 .5M255.1 134.3l-.3 .5M255.1 134.3l-4.2 2.4M206 140.3l.2 .5 .4 .2 4.9 1.3M206 140.3l.9 .2M208.9 140.3h.1M208.9 140.3l-.2 .1M208.9 140.3v.4l-.4 .6 .4-.2M208.9 141.1l2 .5"/>
<path d="M235.5 140.4a1.09 1.09 0 0 1 1 1.6 1.03 1.03 0 0 1-1-.5 1.03 1.03 0 0 1 0-1.1zM235.9 140.5l.2 .8 .5 .4"/>
</g>
<path d="M97.4 75.1l.4 .1a1.07 1.07 0 0 0 .1-1.2 1.07 1.07 0 0 0-1-.5 1.13 1.13 0 0 0 .5 1.6M115.5 63.3l.2 .5a.5 .5 0 0 0 .8 .2l-.1-.6a.5 .5 0 0 0-.9-.3v.2M85.7 80.3l.5 .5 .1 .5M86.3 81.3v.1M228.6 118.8l.2 .5a.52 .52 0 0 0 .8 .3l-.1-.7a.52 .52 0 0 0-.8-.3l-.1 .2M195.5 132.3l.2-.2a.98 .98 0 0 0-1.3 .2l.4 .2 .7-.2M205.3 134.9l.2-.2a.98 .98 0 0 0-1.4 .2l.5 .2 .7-.2M238.4 121.4l.1 .5a.52 .52 0 0 0 .9 .3l-.1-.7a.52 .52 0 0 0-.9-.3v.2" fill="none" stroke="#000" stroke-width=".2" stroke-dasharray="6.3 1.3 1.3 1.3 1.3 1.3"/>
<path d="M195.1 132.2l-3.3-15.8M204.8 134.8l-3.2-15.8" fill="none" stroke="#000" stroke-width=".2" stroke-dasharray="6.3 1.3 1.3 1.3 1.3 1.3" stroke-dashoffset="1.5"/>
<path d="M191.6 115.1l-3-14.3" fill="none" stroke="#000" stroke-width=".2" stroke-dasharray="6.3 1.3 1.3 1.3 1.3 1.3" stroke-dashoffset="2.2"/>
<path d="M201.3 117.7l-2.9-14.5" fill="none" stroke="#000" stroke-width=".2" stroke-dasharray="6.3 1.3 1.3 1.3 1.3 1.3" stroke-dashoffset="2.1"/>
<path d="M201.4 135.1l27.7-16M211.2 137.7l27.7-16" fill="none" stroke="#000" stroke-width=".2" stroke-dasharray="6.3 1.3 1.3 1.3 1.3 1.3" stroke-dashoffset="-.1"/>
<path d="M97.4 74.3l-11.2 6.5" fill="none" stroke="#000" stroke-width=".2" stroke-dasharray="6.3 1.3 1.3 1.3 1.3 1.3" stroke-dashoffset="3.1"/>
<path d="M116 63.6l-9.7 5.5" fill="none" stroke="#000" stroke-width=".2" stroke-dasharray="6.3 1.3 1.3 1.3 1.3 1.3" stroke-dashoffset="4"/>
<path d="M127.4 79.4l-26.2-7.1" fill="none" stroke="#000" stroke-width=".2" stroke-dasharray="6.3 1.3 1.3 1.3 1.3 1.3" stroke-dashoffset="2.3"/>
<g font-size="7.1">
<text x="203" y="198.7">A</text>
<text x="263.2" y="198.9">F</text>
</g>
<text font-size="4.9" x="219.8" y="196.7">EML2322L-A-009</text>
<g font-size="4.2">
<text x="144.4" y="41.6">5</text>
<text x="180" y="52.9">33</text>
<text x="229.5" y="77.7">A12</text>
<text x="95.8" y="113.5">A7</text>
<text x="143.8" y="116.7">6</text>
<text x="53.1" y="136.1">A6</text>
<text x="157" y="145">A8</text>
<text x="224.2" y="154.8">NOTES:</text>
<text x="224.2" y="158.9">1. DIMS IN INCHES</text>
<text x="224.2" y="163.1">2. QTY: 1</text>
<text x="203" y="175.1">BALL MANIPULATOR TOTAL ASSEMBLY</text>
</g>
<g font-size="3.5">
<text x="201.2" y="170.7">TITLE:</text>
<text x="216" y="181.4">MARK YEN</text>
<text x="202" y="190.7">SIZE</text>
<text x="210.6" y="190.6">DWG. NO.</text>
<text x="216" y="186.2">MARK YEN</text>
<text x="262.4" y="190.9">REV</text>
<text x="202.9" y="204.6">SCALE: 2:7</text>
<text x="248.1" y="204.6">SHEET 3 OF 22</text>
</g>
<g font-size="3.2">
<text x="152.7" y="185.7">TOLERANCE UNLESS NOTED</text>
<text x="145.5" y="191.5">DIMENSION</text>
<text x="168.1" y="190.5">PLACES IN DIMENSION</text>
<text x="149.4" y="194.6">TYPE</text>
<text x="169.8" y="194.6">0.0</text>
<text x="179.8" y="194.6">0.00</text>
<text x="190.7" y="194.6">0.000</text>
<text x="144.7" y="199.6">LOCATIONAL</text>
<text x="168.7" y="199.4">0.050</text>
<text x="180.2" y="199.4">0.020</text>
<text x="191.3" y="199.5">0.005</text>
<text x="146.5" y="204.6">ANGULAR</text>
<text x="170.4" y="204.2">5</text>
<text x="181.5" y="204.6">2</text>
<text x="193.1" y="204.6">0.5</text>
<text x="44.2" y="210.4">5</text>
<text x="94.6" y="210.3">4</text>
<text x="143.1" y="210.4">3</text>
<text x="193.2" y="210.3">2</text>
<text x="245.4" y="210.6">1</text>
</g>
<text font-size="3" x="14" y="213.5">SOLIDWORKS Educational Product. For Instructional Use Only.</text>
<g font-size="2.3">
<text x="200.8" y="185.7">DESIGNED</text>
<text x="201" y="180.9">DRAWN</text>
</g>
</svg>
